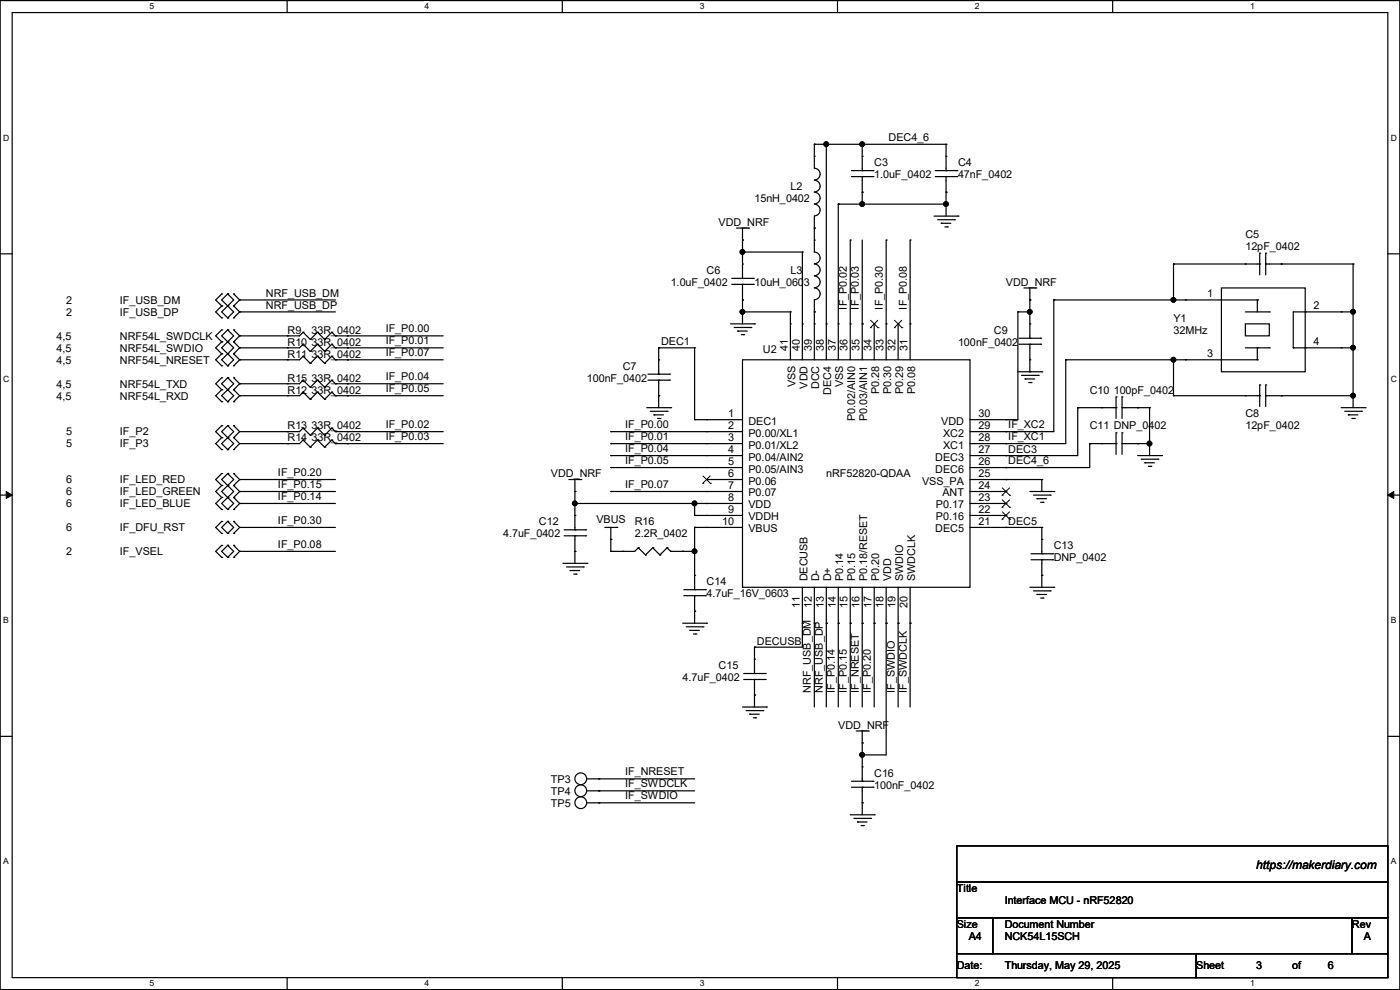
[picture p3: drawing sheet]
<svg xmlns="http://www.w3.org/2000/svg" width="297mm" height="210mm" viewBox="0 0 297 210" stroke-linecap="round" stroke-linejoin="round" font-family="sans-serif">
<path d="M0 .1h297v209.8h-297zM2.6 2.7h291.8v204.7h-291.8z" fill="none" stroke="#000" stroke-width=".25"/>
<g fill="#fff">
<path d="M31.7 .4h1v2h-1z"/>
<path d="M31.7 207.6h1v2h-1z"/>
</g>
<path d="M60.9 .1v2.6M60.9 207.4v2.5" fill="none" stroke="#000" stroke-width=".25"/>
<g fill="#fff">
<path d="M90.1 .4h1v2h-1z"/>
<path d="M90.1 207.6h1v2h-1z"/>
</g>
<path d="M119.3 .1v2.6M119.3 207.4v2.5" fill="none" stroke="#000" stroke-width=".25"/>
<g fill="#fff">
<path d="M148.5 .4h.9v2h-.9z"/>
<path d="M148.5 207.6h.9v2h-.9z"/>
</g>
<path d="M177.7 .1v2.6M177.7 207.4v2.5" fill="none" stroke="#000" stroke-width=".25"/>
<g fill="#fff">
<path d="M206.8 .4h1v2h-1z"/>
<path d="M206.8 207.6h1v2h-1z"/>
</g>
<path d="M236.1 .1v2.6M236.1 207.4v2.5" fill="none" stroke="#000" stroke-width=".25"/>
<g fill="#fff">
<path d="M265.2 .4h1v2h-1z"/>
<path d="M265.2 207.6h1v2h-1z"/>
<path d="M.7 28.2h1.2v2h-1.2z"/>
<path d="M295.1 28.2h1.2v2h-1.2z"/>
<path d="M.7 79.4h1.2v2h-1.2z"/>
<path d="M295.1 79.4h1.2v2h-1.2z"/>
</g>
<path d="M0 53.8h2.6M294.4 53.8h2.6" fill="none" stroke="#000" stroke-width=".25"/>
<g fill="#fff">
<path d="M.7 130.6h1.2v2h-1.2z"/>
<path d="M295.1 130.6h1.1v2h-1.1z"/>
</g>
<path d="M0 105h2.6M294.4 105h2.6" fill="none" stroke="#000" stroke-width=".25"/>
<path d="M1.3 104.3l1.3 .7-1.3 .7zM294.4 105l1.3-.7v1.4z" fill="#000" stroke="#000" stroke-width=".21"/>
<g fill="#fff">
<path d="M.7 181.8h1.2v2h-1.2z"/>
<path d="M295.1 181.8h1.1v2h-1.1z"/>
</g>
<g fill="none" stroke="#000" stroke-width=".25">
<path d="M172.8 30.6v5.1a1.25 1.25 0 0 1 1.2 1.2 1.25 1.25 0 0 1-1.2 1.3M172.8 38.2a1.25 1.25 0 0 1 1.2 1.3 1.25 1.25 0 0 1-1.2 1.2M172.8 33.1h.1M172.8 30.6h.1M172.8 30.6h27.9M175.3 30.6h.1M175.3 30.6v45.7M180.6 37.5h4.6M180.6 36.2h4.6M182.9 36.2h.1M182.9 37.5h.1M182.9 33.1h.1"/>
<path d="M182.9 30.6h.1M182.9 30.6v5.6M182.9 37.5v5.8M185.2 37.5h.1M185.2 36.2h.1M198.4 37.5h4.6M198.4 36.2h4.6M200.7 36.2h.1M200.7 37.5h.1M200.7 33.1h.1M200.7 30.6h.1M200.7 30.6v5.6"/>
<path d="M200.7 37.5v8.3M203 37.5h.1M203 36.2h.1M155.2 59.1h4.6M156.3 48.4h2.5M157.5 50.9h.1M157.5 59.1h.1M157.5 56h.1M157.5 53.5h.1M157.5 48.4v10.7M157.5 53.5h12.7M158.8 48.4h.1"/>
<path d="M159.8 59.1h.1M170.2 53.5h.1M170.2 53.5v22.8M172.8 40.8a1.25 1.25 0 0 1 1.2 1.2 1.25 1.25 0 0 1-1.2 1.3M172.8 43.3a1.25 1.25 0 0 1 1.2 1.3 1.25 1.25 0 0 1-1.2 1.2v7.7a1.25 1.25 0 0 1 1.2 1.2 1.25 1.25 0 0 1-1.2 1.3M172.8 48.4h.1M172.8 56a1.25 1.25 0 0 1 1.2 1.3 1.25 1.25 0 0 1-1.2 1.2M172.8 58.5a1.25 1.25 0 0 1 1.2 1.3 1.25 1.25 0 0 1-1.2 1.2M172.8 50.9h.1M177.8 43.3h.1M177.8 43.3v33M177.8 43.3h22.9"/>
<path d="M180.4 50.9h.1M180.4 50.9v25.4M182.9 40.8h.1M182.9 43.3h.1M182.9 50.9v25.4M188 50.9h.1M188 50.9v25.4M193.1 50.9h.1M193.1 50.9v25.4M198.2 45.8h5M198.9 46.6h3.6M199.7 47.4h.1"/>
<path d="M199.7 47.4h2M200.4 48.1h.6M200.7 40.8h.1M200.7 43.3h.1M201 48.1h.1M202.5 46.6h.1M203.2 45.8h.1M249 56h.1M249 56h18.3M249 56v7.6M264.2 56h.1M267.3 56h.1"/>
<path d="M267.3 53.7h.1M267.3 53.7v4.6M268.5 53.7h.1M268.5 56h.1M268.5 56h18.6M268.5 53.7v4.6M271.8 56h.1M287.1 56h.1M287.1 56v30.5M47 62.4h.1M47 64.9h.1M47 67.4h.1"/>
<path d="M47 72.5h.1M47 75.1h.1M47 70h.1M47 77.6h.1M47 62.4l-1.2 1.2 1.2 1.3M47 64.9l-1.2 1.3 1.2 1.2M47 70l-1.2 1.2 1.2 1.3M47 72.5l-1.2 1.3 1.2 1.3M47 75.1l-1.2 1.2 1.2 1.3M48.3 64.9h.1M48.3 62.4h.1M48.3 67.4h.1"/>
<path d="M48.3 75.1h.1M48.3 72.5h.1M48.3 70h.1M48.3 77.6h.1M48.3 62.4l-1.3 1.2 2.6 2.6-1.3 1.2M48.3 62.4l1.3 1.2-2.6 2.6 1.3 1.2M48.3 70l1.3 1.2-2.6 2.6 2.6 2.5-1.3 1.3M48.3 70l-1.3 1.2 2.6 2.6-2.6 2.5 1.3 1.3M49.6 62.4h.1M49.6 64.9h.1M49.6 67.4h.1M49.6 72.5h.1"/>
<path d="M49.6 75.1h.1M49.6 70h.1M49.6 77.6h.1M49.6 62.4l1.2 1.2M49.6 70l1.2 1.2M49.6 64.9l1.2 1.3M49.6 72.5l1.2 1.3M49.6 75.1l1.2 1.2M50.8 63.6h.1M50.8 66.2h.1M50.8 76.3h.1M50.8 71.2h.1"/>
<path d="M50.8 73.8h.1M50.8 63.6l-1.2 1.3M50.8 66.2l-1.2 1.2M50.8 73.8l-1.2 1.3M50.8 71.2l-1.2 1.3M50.8 76.3l-1.2 1.3M50.8 66.2h20.4M50.8 63.6h20.4M61 71.2h.1M61 73.8h.1M61 76.3h.1M64.3 70.5h.1"/>
<path d="M64.3 73h.1M64.3 75.6h.1M64.3 75.6l-.8 .7h-12.7M64.3 73l-.8 .8h-12.7M64.3 70.5l-.8 .7h-12.7M64.3 70.5l1.5 1.5M64.3 73l1.5 1.5M64.3 75.6l1.5 1.5M65.8 72h.1M65.8 74.5h.1M65.8 77.1h.1M67.4 70.5h.1"/>
<path d="M67.4 73h.1M67.4 75.6h.1M67.4 70.5l-1.6 1.5M67.4 70.5l1.5 1.5M67.4 73l-1.6 1.5M67.4 73l1.5 1.5M67.4 75.6l-1.6 1.5M67.4 75.6l1.5 1.5M68.9 72h.1M68.9 74.5h.1M68.9 77.1h.1M70.4 70.5h.1"/>
<path d="M70.4 73h.1M70.4 75.6h.1M70.4 70.5l-1.5 1.5M70.4 70.5l.8 .7M70.4 73l-1.5 1.5M70.4 73l.8 .8M70.4 75.6l-1.5 1.5M70.4 75.6l.8 .7M71.2 71.2h.1M71.2 73.8h.1M71.2 76.3h.1M71.2 73.8h22.8"/>
<path d="M71.2 76.3h22.8M71.2 71.2h22.8M73.7 71.2h.1M73.7 73.8h.1M73.7 76.3h.1M137.5 79.4h4.5M139.7 79.4h.1M139.7 76.3h.1M139.7 73.8h.1M139.7 73.8h7.7M139.7 73.8v5.6M142 79.4h.1"/>
<path d="M147.4 73.8h.1M147.4 73.8v15.2M155 68.7h5.1M155.2 60.3h4.6M155.7 69.5h3.6M156.5 70.2h.1M156.5 70.2h2M157.3 71h.5M157.5 76.3h48.3v48.3h-48.3zM157.5 60.3h.1M157.5 63.6h.1M157.5 66.2h.1"/>
<path d="M157.5 60.3v8.4M157.5 66.2h10.2M157.8 71h.1M159.3 69.5h.1M159.8 60.3h.1M160.1 68.7h.1M167.7 68.7h.1M167.7 66.2h.1M167.7 66.2v10.1M170.2 68.7h.1M172.8 68.7h.1M172.8 61.1a1.25 1.25 0 0 1 1.2 1.2 1.25 1.25 0 0 1-1.2 1.3"/>
<path d="M172.8 66.2h.1M172.8 63.6v12.7M175.3 68.7h.1M177.8 68.7h.1M180.4 68.7h.1M182.9 68.7h.1M185.5 68.7h.1M185.5 68.7v7.6M188 68.7h.1M190.5 68.7h.1M190.5 68.7v7.6M193.1 68.7h.1"/>
<path d="M215.9 66.2h.1M215.9 78.9h5.1M215.9 66.2h2.6M215.9 66.2v22.8h-10.1M216.2 73h4.6M216.2 71.8h4.6M216.7 79.6h3.6M217.2 61.1h2.6M218.5 63.6h.1M218.5 71.8h.1M218.5 73h.1M218.5 68.7h.1"/>
<path d="M218.5 76.3h.1M218.5 66.2h.1M218.5 78.9h.1M218.5 61.1v10.7M218.5 73v5.9M219.8 61.1h.1M220.3 79.6h.1M220.8 73h.1M220.8 71.8h.1M221 78.9h.1M223.6 63.6h.1M223.6 63.6h43.1"/>
<path d="M223.6 63.6v28h-17.8M226.1 76.3h.1M226.1 76.3h40.6M226.1 76.3v17.8h-20.3M249 63.6h.1M249 76.3h.1M249 76.3v7.6M251.5 63.6h.1M251.5 76.3h.1M259.1 61.1h17.8v17.8h-17.8zM264.2 68.7h5.1v2.5h-5.1zM264.2 66.2h5.1"/>
<path d="M264.2 73.8h5.1M266.7 76.3h.1M266.7 63.6h.1M266.7 73.8h.1M266.7 63.6v2.6M266.7 73.8v2.5M269.3 66.2h.1M269.3 73.8h.1M274.4 73.8h.1M274.4 73.8h12.7M276.9 73.8h.1M276.9 66.2h.1"/>
<path d="M284.5 66.2h.1M284.5 73.8h.1M287.1 66.2h.1M287.1 73.8h.1M287.1 66.2h-12.7v7.6M47 92.8h.1M47 95.4h.1M47 90.3h.1M47 82.7h.1M47 85.2h.1M47 80.1h.1M47 92.8l-1.2 1.3 1.2 1.3"/>
<path d="M47 90.3l-1.2 1.3 1.2 1.2M47 80.1l-1.2 1.3 1.2 1.3M47 82.7l-1.2 1.2 1.2 1.3M48.3 95.4h.1M48.3 92.8h.1M48.3 90.3h.1M48.3 85.2h.1M48.3 82.7h.1M48.3 80.1h.1M48.3 90.3l1.3 1.3-2.6 2.5 1.3 1.3M48.3 90.3l-1.3 1.3 2.6 2.5-1.3 1.3M48.3 80.1l1.3 1.3-2.6 2.5 1.3 1.3"/>
<path d="M48.3 80.1l-1.3 1.3 2.6 2.5-1.3 1.3M49.6 92.8h.1M49.6 95.4h.1M49.6 90.3h.1M49.6 82.7h.1M49.6 85.2h.1M49.6 80.1h.1M49.6 92.8l1.2 1.3M49.6 90.3l1.2 1.3M49.6 80.1l1.2 1.3M49.6 82.7l1.2 1.2M50.8 81.4h.1"/>
<path d="M50.8 83.9h.1M50.8 94.1l-1.2 1.3M50.8 91.6l-1.2 1.2M50.8 83.9l-1.2 1.3M50.8 81.4l-1.2 1.3M61 81.4h.1M61 83.9h.1M61 91.6h.1M61 94.1h.1M64.3 80.6h.1M64.3 83.2h.1M64.3 90.8h.1"/>
<path d="M64.3 93.3h.1M64.3 80.6l-.8 .8h-12.7M64.3 93.3l-.8 .8h-12.7M64.3 83.2l-.8 .7h-12.7M64.3 90.8l-.8 .8h-12.7M64.3 80.6l1.5 1.6M64.3 83.2l1.5 1.5M64.3 90.8l1.5 1.5M64.3 93.3l1.5 1.6M65.8 82.2h.1M65.8 84.7h.1M65.8 92.3h.1"/>
<path d="M65.8 94.9h.1M67.4 80.6h.1M67.4 83.2h.1M67.4 90.8h.1M67.4 93.3h.1M67.4 80.6l-1.6 1.6M67.4 80.6l1.5 1.6M67.4 83.2l-1.6 1.5M67.4 83.2l1.5 1.5M67.4 90.8l-1.6 1.5M67.4 90.8l1.5 1.5M67.4 93.3l-1.6 1.6"/>
<path d="M67.4 93.3l1.5 1.6M68.9 82.2h.1M68.9 84.7h.1M68.9 92.3h.1M68.9 94.9h.1M70.4 80.6h.1M70.4 83.2h.1M70.4 90.8h.1M70.4 93.3h.1M70.4 83.2l.8 .7M70.4 80.6l-1.5 1.6M70.4 80.6l.8 .8"/>
<path d="M70.4 83.2l-1.5 1.5M70.4 90.8l-1.5 1.5M70.4 90.8l.8 .8M70.4 93.3l-1.5 1.6M70.4 93.3l.8 .8M71.2 81.4h.1M71.2 83.9h.1M71.2 91.6h.1M71.2 94.1h.1M71.2 81.4h22.8M71.2 91.6h22.8M71.2 94.1h22.8"/>
<path d="M71.2 83.9h22.8M73.7 81.4h.1M73.7 83.9h.1M73.7 91.6h.1M73.7 94.1h.1M129.6 91.6h.1M129.6 94.1h.1M129.6 96.6h.1M129.6 99.2h.1M129.6 96.6h27.9M129.6 91.6h27.9M129.6 94.1h27.9"/>
<path d="M129.6 99.2h27.9M137.2 86.5h5.1M137.5 80.6h4.5M138 87.2h3.5M138.7 88h.1M138.7 88h2.1M139.5 88.8h.5M139.7 80.6h.1M139.7 83.9h.1M139.7 80.6v5.9M140 88.8h.1M141.5 87.2h.1"/>
<path d="M142 80.6h.1M142.3 86.5h.1M147.4 89h.1M147.4 89h10.1M149.9 89h.1M149.9 91.6h.1M149.9 94.1h.1M149.9 96.6h.1M149.9 99.2h.1M213.4 99.2h.1M213.4 96.6h.1M213.4 94.1h.1"/>
<path d="M213.4 91.6h.1M213.4 89h.1M217.5 80.4h.1M217.5 80.4h2M218.2 81.2h.5M218.7 81.2h.1M228.6 86.5h.1M228.6 86.5h8.2M228.6 86.5v10.1h-22.8M231.2 94.1h.1M231.2 94.1h5.6M231.2 94.1v5.1h-25.4"/>
<path d="M233.7 86.5h.1M233.7 94.1h.1M236.8 86.5h.1M236.8 84.2h.1M236.8 94.1h.1M236.8 91.8h.1M236.8 84.2v4.6M236.8 91.8v4.6M238 84.2h.1M238 86.5h.1M238 91.8h.1M238 94.1h.1"/>
<path d="M238 86.5h5.9M238 94.1h5.9M238 84.2v4.6M238 91.8v4.6M241.3 86.5h.1M241.3 94.1h.1M241.3 96.6h5.1M242.1 97.4h3.6M242.9 98.2h.1M242.9 98.2h2M243.6 98.9h.5M243.9 94.1h.1"/>
<path d="M243.9 86.5h.1M243.9 86.5v10.1M244.1 98.9h.1M245.7 97.4h.1M246.4 96.6h.1M249 83.9h.1M249 83.9h18.3M264.2 83.9h.1M267.3 83.9h.1M267.3 81.7h.1M267.3 81.7v4.5M268.5 81.7h.1"/>
<path d="M268.5 83.9h.1M268.5 83.9h18.6M268.5 81.7v4.5M271.8 83.9h.1M284.5 86.5h5.1M285.3 87.2h3.5M286 88h.1M286 88h2.1M286.8 88.8h.5M287.1 83.9h.1M287.3 88.8h.1M288.8 87.2h.1"/>
<path d="M289.6 86.5h.1M47 115.7h.1M47 118.2h.1M47 110.6h.1M47 113.2h.1M47 100.5h.1M47 103h.1M47 105.5h.1M47 108.1h.1M47 115.7l-1.2 1.3 1.2 1.2M47 110.6l-1.2 1.3 1.2 1.3M47 105.5l-1.2 1.3 1.2 1.3"/>
<path d="M47 100.5l-1.2 1.2 1.2 1.3M47 103l-1.2 1.3 1.2 1.2M48.3 118.2h.1M48.3 115.7h.1M48.3 113.2h.1M48.3 110.6h.1M48.3 103h.1M48.3 100.5h.1M48.3 105.5h.1M48.3 108.1h.1M48.3 115.7l-1.3 1.3 1.3 1.2M48.3 115.7l1.3 1.3-1.3 1.2"/>
<path d="M48.3 110.6l-1.3 1.3 1.3 1.3M48.3 110.6l1.3 1.3-1.3 1.3M48.3 100.5l-1.3 1.2 2.6 2.6-2.6 2.5 1.3 1.3M48.3 100.5l1.3 1.2-2.6 2.6 2.6 2.5-1.3 1.3M49.6 115.7h.1M49.6 118.2h.1M49.6 110.6h.1M49.6 113.2h.1M49.6 100.5h.1M49.6 103h.1M49.6 105.5h.1M49.6 108.1h.1"/>
<path d="M49.6 115.7l1.2 1.3M49.6 110.6l1.2 1.3M49.6 105.5l1.2 1.3M49.6 100.5l1.2 1.2M49.6 103l1.2 1.3M50.8 117h.1M50.8 111.9h.1M50.8 101.7h.1M50.8 104.3h.1M50.8 106.8h.1M50.8 101.7h20.4M50.8 111.9h20.4"/>
<path d="M50.8 104.3h20.4M50.8 111.9l-1.2 1.3M50.8 117l-1.2 1.2M50.8 106.8l-1.2 1.3M50.8 101.7l-1.2 1.3M50.8 104.3l-1.2 1.2M50.8 117h20.4M50.8 106.8h20.4M119.4 119.5h5.1M119.7 113.7h4.5M119.7 112.4h4.5M120.7 101.7h2.5"/>
<path d="M122 104.3h.1M122 112.4h.1M122 113.7h.1M122 109.3h.1M122 117h.1M122 106.8h.1M122 101.7v10.7M122 113.7v5.8M122 106.8h35.5M123.2 101.7h.1M124.2 113.7h.1M124.2 112.4h.1"/>
<path d="M124.5 119.5h.1M128.3 111.9h2.6M129.6 114.4h.1M129.6 104.3h.1M129.6 117h.1M129.6 111.9v5.1M129.6 104.3h27.9M130.9 111.9h.1M132.1 117h.1M135.4 116.2h.1M135.4 116.2l-.7 .8h-5.1M135.4 116.2l1.5 1.5"/>
<path d="M136.9 117.7h.1M138.5 116.2h.1M138.5 116.2l-1.6 1.5M138.5 116.2l1.5 1.5M140 117.7h.1M141.5 116.2h.1M141.5 116.2l-1.5 1.5M141.5 116.2l.8 .8M142.3 117h.1M142.3 117h5.1M144.8 117h.1M147.4 111.9h.1"/>
<path d="M147.4 117h.1M147.4 109.3h.1M147.4 106.8h.1M147.4 111.9h10.1M147.4 109.3h10.1M147.4 106.8v2.5M147.4 111.9v13.2M149.9 101.7h.1M149.9 104.3h.1M149.9 106.8h.1M149.9 109.3h.1M149.9 111.9h.1"/>
<path d="M149.9 101.7h7.6M205.8 101.7h15.2M205.8 111.9h15.2M205.8 104.3h7.6M205.8 106.8h7.6M205.8 109.3h7.6M213.4 111.9h.1M213.4 109.3h.1M213.4 106.8h.1M213.4 104.3h.1M213.4 101.7h.1M218.5 104.3h5.1"/>
<path d="M218.7 118.7h4.6M218.7 117.5h4.6M219.2 105h3.6M220 105.8h.1M220 105.8h2M220.8 106.6h.5M221 117.5h.1M221 118.7h.1M221 114.4h.1M221 111.9h.1M221 101.7h.1M221 101.7v2.6"/>
<path d="M221 111.9v5.6M221 118.7v5.9M221.3 106.6h.1M222.8 105h.1M223.3 118.7h.1M223.3 117.5h.1M223.6 104.3h.1M120.2 120.3h3.5M120.9 121h.1M120.9 121h2.1M121.7 121.8h.5M122.2 121.8h.1"/>
<path d="M123.7 120.3h.1M144.8 132.2h5.1M145.1 126.4h4.5M145.1 125.1h4.5M145.6 133h3.5M146.3 133.7h.1M146.3 133.7h2.1M147.1 134.5h.5M147.4 125.1h.1M147.4 126.4h.1M147.4 122h.1M147.4 129.7h.1"/>
<path d="M147.4 126.4v5.8M147.6 134.5h.1M149.1 133h.1M149.6 126.4h.1M149.6 125.1h.1M149.9 132.2h.1M160.1 139.8h.1M160.1 137.3h.1M160.1 137.3v5.6M170.2 132.2h.1M170.2 124.6v12.7h-10.1M172.8 132.2h.1"/>
<path d="M172.8 124.6v25.4M175.3 132.2h.1M175.3 124.6v25.4M177.8 132.2h.1M177.8 124.6v25.4M180.4 132.2h.1M180.4 124.6v25.4M182.9 132.2h.1M182.9 124.6v25.4M185.5 132.2h.1M185.5 124.6v25.4M188 132.2h.1"/>
<path d="M188 124.6v35.5h-5.1M190.5 132.2h.1M190.5 124.6v25.4M193.1 132.2h.1M193.1 124.6v25.4M218.5 124.6h5.1M219.2 125.3h3.6M220 126.1h.1M220 126.1h2M220.8 126.9h.5M221 122h.1M221.3 126.9h.1"/>
<path d="M222.8 125.3h.1M223.6 124.6h.1M0 156.2h2.6M157.5 150h5.1M157.8 144.1h4.5M157.8 142.9h4.5M158.3 150.7h3.5M159 151.5h.1M159 151.5h2.1M159.8 152.3h.5M160.1 142.9h.1M160.1 144.1h.1"/>
<path d="M160.1 147.4h.1M160.1 144.1v5.9M160.3 152.3h.1M161.8 150.7h.1M162.3 144.1h.1M162.3 142.9h.1M162.6 150h.1M181.7 155.1h2.5M182.9 157.6h.1M182.9 155.1v10.6M184.2 155.1h.1M294.4 156.2h2.6"/>
<path d="M124.5 167.8h22.9M124.5 170.3h22.9M124.5 165.2h22.9M127 167.8h.1M127 170.3h.1M127 165.2h.1M180.4 172.8h5.1M180.6 167h4.6M180.6 165.7h4.6M181.1 173.6h3.6M181.9 174.4h.1M181.9 174.4h2"/>
<path d="M182.7 175.1h.5M182.9 165.7h.1M182.9 167h.1M182.9 162.7h.1M182.9 170.3h.1M182.9 160.1h.1M182.9 167v5.8M183.2 175.1h.1M184.7 173.6h.1M185.2 167h.1M185.2 165.7h.1M185.5 172.8h.1"/>
<path d="M203 179.5h91.4v7.6h-91.4zM203 187.1h91.4v7.6h-91.4zM203 194.7h7.6v7.6h-7.6zM210.6 194.7h76.2v7.6h-76.2zM286.8 194.7h7.6v7.6h-7.6zM203 202.3h50.8v5.1h-50.8zM253.8 202.3h40.6v5.1h-40.6z"/>
<circle cx="123.2" cy="167.7" r="1.25"/>
<circle cx="123.2" cy="165.2" r="1.25"/>
<circle cx="123.2" cy="170.3" r="1.25"/>
</g>
<g fill="none" stroke="#000" stroke-width=".21">
<path d="M184.7 69.5h.1M184.7 67.9l1.6 1.6M186.2 67.9l-1.5 1.6M186.3 69.5h.1M189.7 69.5h.1M189.8 67.9l1.5 1.6M191.3 67.9l-1.6 1.6M191.3 69.5h.1M149.1 102.5h.1M149.1 101l1.6 1.5M150.7 101l-1.6 1.5M150.7 102.5h.1"/>
<path d="M212.6 110.2h.1M212.6 107.6h.1M212.6 105.1h.1M212.6 108.6l1.6 1.6M212.6 106l1.6 1.6M212.6 103.5l1.6 1.6M214.2 108.6l-1.6 1.6M214.2 106l-1.6 1.6M214.2 103.5l-1.6 1.6M214.2 110.2h.1M214.2 107.6h.1M214.2 105.1h.1"/>
</g>
<g fill="#000" stroke="#000" stroke-width=".25">
<circle cx="175.3" cy="30.6" r=".49"/>
<circle cx="182.9" cy="30.6" r=".49"/>
<circle cx="157.5" cy="53.4" r=".49"/>
<circle cx="182.9" cy="43.3" r=".49"/>
<circle cx="200.7" cy="43.3" r=".49"/>
<circle cx="157.5" cy="66.1" r=".49"/>
<circle cx="218.5" cy="66.1" r=".49"/>
<circle cx="248.9" cy="63.6" r=".49"/>
<circle cx="248.9" cy="76.3" r=".49"/>
<circle cx="287" cy="66.1" r=".49"/>
<circle cx="287" cy="73.8" r=".49"/>
<circle cx="243.9" cy="94.1" r=".49"/>
<circle cx="287" cy="83.9" r=".49"/>
<circle cx="121.9" cy="106.8" r=".49"/>
<circle cx="147.3" cy="106.8" r=".49"/>
<circle cx="147.3" cy="116.9" r=".49"/>
<circle cx="182.9" cy="160.1" r=".49"/>
</g>
<text font-size="2.5" x="266.5" y="184.3">https://makerdiary.com</text>
<g font-size="2.3">
<text x="188.5" y="29.9">DEC4_6</text>
<text x="185.5" y="35.2">C3</text>
<text x="203.2" y="35.2">C4</text>
<text x="167.7" y="40.3">L2</text>
<text x="185.5" y="37.8">1.0uF_0402</text>
<text x="203.2" y="37.8">47nF_0402</text>
<text x="152.4" y="47.9">VDD_NRF</text>
<text x="160.1" y="42.8">15nH_0402</text>
<text x="264.2" y="50.5">C5</text>
<text x="264.2" y="53">12pF_0402</text>
<text x="149.9" y="58.1">C6</text>
<text x="167.7" y="58.1">L3</text>
<text x="14" y="64.4">2</text>
<text x="25.4" y="64.4">IF_USB_DM</text>
<text x="56.4" y="62.9">NRF_USB_DM</text>
<text x="56.4" y="65.4">NRF_USB_DP</text>
<text x="142.3" y="60.6">1.0uF_0402</text>
<text x="160.1" y="60.6">10uH_0603</text>
<text x="179.7" y="65.7" transform="rotate(-90 179.7 65.7)">IF_P0.02</text>
<text x="182.2" y="65.7" transform="rotate(-90 182.2 65.7)">IF_P0.03</text>
<text x="187.3" y="65.7" transform="rotate(-90 187.3 65.7)">IF_P0.30</text>
<text x="192.4" y="65.7" transform="rotate(-90 192.4 65.7)">IF_P0.08</text>
<text x="213.4" y="60.6">VDD_NRF</text>
<text x="256.1" y="63.1">1</text>
<text x="278.7" y="65.6">2</text>
<text x="14" y="67">2</text>
<text x="25.4" y="67">IF_USB_DP</text>
<text x="61" y="70.8">R9</text>
<text x="66.1" y="70.8">33R_0402</text>
<text x="81.8" y="70.5">IF_P0.00</text>
<text x="210.9" y="70.8">C9</text>
<text x="249" y="68.2">Y1</text>
<text x="249" y="70.8">32MHz</text>
<text x="12" y="74.6">4,5</text>
<text x="12" y="72.1">4,5</text>
<text x="12" y="77.1">4,5</text>
<text x="25.4" y="74.6">NRF54L_SWDIO</text>
<text x="25.4" y="72.1">NRF54L_SWDCLK</text>
<text x="25.4" y="77.1">NRF54L_NRESET</text>
<text x="61" y="73.3">R10 33R_0402</text>
<text x="61" y="75.9">R11 33R_0402</text>
<text x="81.8" y="75.6">IF_P0.07</text>
<text x="81.8" y="73.1">IF_P0.01</text>
<text x="140.3" y="73.3">DEC1</text>
<text x="161.8" y="74.8">U2</text>
<text x="167.1" y="74.6" transform="rotate(-90 167.1 74.6)">41</text>
<text x="169.7" y="74.6" transform="rotate(-90 169.7 74.6)">40</text>
<text x="172.2" y="74.6" transform="rotate(-90 172.2 74.6)">39</text>
<text x="174.8" y="74.6" transform="rotate(-90 174.8 74.6)">38</text>
<text x="177.3" y="74.6" transform="rotate(-90 177.3 74.6)">37</text>
<text x="179.8" y="74.6" transform="rotate(-90 179.8 74.6)">36</text>
<text x="182.4" y="74.6" transform="rotate(-90 182.4 74.6)">35</text>
<text x="184.9" y="74.6" transform="rotate(-90 184.9 74.6)">34</text>
<text x="187.5" y="74.6" transform="rotate(-90 187.5 74.6)">33</text>
<text x="190" y="74.6" transform="rotate(-90 190 74.6)">32</text>
<text x="192.5" y="74.6" transform="rotate(-90 192.5 74.6)">31</text>
<text x="203.2" y="73.3">100nF_0402</text>
<text x="256.1" y="75.8">3</text>
<text x="278.7" y="73.2">4</text>
<text x="12" y="82.2">4,5</text>
<text x="25.4" y="82.2">NRF54L_TXD</text>
<text x="61" y="80.9">R15 33R_0402</text>
<text x="61" y="83.5">R12 33R_0402</text>
<text x="81.8" y="80.7">IF_P0.04</text>
<text x="81.8" y="83.2">IF_P0.05</text>
<text x="124.5" y="80.9">100nF_0402</text>
<text x="132.1" y="78.4">C7</text>
<text x="168.7" y="82.2" transform="rotate(-90 168.7 82.2)">VSS</text>
<text x="171.3" y="82.4" transform="rotate(-90 171.3 82.4)">VDD</text>
<text x="173.8" y="82.6" transform="rotate(-90 173.8 82.6)">DCC</text>
<text x="176.4" y="83.7" transform="rotate(-90 176.4 83.7)">DEC4</text>
<text x="178.9" y="82.2" transform="rotate(-90 178.9 82.2)">VSS</text>
<text x="186.5" y="83.6" transform="rotate(-90 186.5 83.6)">P0.28</text>
<text x="189.1" y="83.6" transform="rotate(-90 189.1 83.6)">P0.30</text>
<text x="191.6" y="83.6" transform="rotate(-90 191.6 83.6)">P0.29</text>
<text x="194.1" y="83.6" transform="rotate(-90 194.1 83.6)">P0.08</text>
<text x="231.2" y="83.5">C10 100pF_0402</text>
<text x="12" y="84.8">4,5</text>
<text x="25.4" y="84.8">NRF54L_RXD</text>
<text x="154.5" y="88.5">1</text>
<text x="181.4" y="89.3" transform="rotate(-90 181.4 89.3)">P0.02/AIN0</text>
<text x="184" y="89.3" transform="rotate(-90 184 89.3)">P0.03/AIN1</text>
<text x="207.6" y="88.5">30</text>
<text x="264.2" y="88.6">C8</text>
<text x="14" y="94.9">5</text>
<text x="14" y="92.4">5</text>
<text x="25.4" y="94.9">IF_P3</text>
<text x="25.4" y="92.4">IF_P2</text>
<text x="61" y="91.1">R13 33R_0402</text>
<text x="61" y="93.6">R14 33R_0402</text>
<text x="81.8" y="93.4">IF_P0.03</text>
<text x="81.8" y="90.8">IF_P0.02</text>
<text x="132.6" y="90.8">IF_P0.00</text>
<text x="132.6" y="93.4">IF_P0.01</text>
<text x="132.6" y="95.9">IF_P0.04</text>
<text x="154.5" y="91">2</text>
<text x="154.5" y="93.6">3</text>
<text x="158.8" y="90.1">DEC1</text>
<text x="158.8" y="92.6">P0.00/XL1</text>
<text x="158.8" y="95.2">P0.01/XL2</text>
<text x="199.7" y="90.1">VDD</text>
<text x="200.1" y="95.2">XC1</text>
<text x="200.1" y="92.6">XC2</text>
<text x="207.6" y="93.6">28</text>
<text x="207.6" y="91">29</text>
<text x="213.9" y="93.4">IF_XC1</text>
<text x="213.9" y="90.8">IF_XC2</text>
<text x="231.2" y="91.1">C11 DNP_0402</text>
<text x="264.2" y="91.1">12pF_0402</text>
<text x="59" y="101">IF_P0.20</text>
<text x="116.9" y="101.3">VDD_NRF</text>
<text x="132.6" y="98.5">IF_P0.05</text>
<text x="154.5" y="96.1">4</text>
<text x="154.5" y="98.6">5</text>
<text x="154.5" y="101.2">6</text>
<text x="158.8" y="97.7">P0.04/AIN2</text>
<text x="158.8" y="100.2">P0.05/AIN3</text>
<text x="175.3" y="101.3">nRF52820-QDAA</text>
<text x="198.4" y="100.2">DEC6</text>
<text x="198.4" y="97.7">DEC3</text>
<text x="207.6" y="101.2">25</text>
<text x="207.6" y="98.6">26</text>
<text x="207.6" y="96.1">27</text>
<text x="213.9" y="98.5">DEC4_6</text>
<text x="213.9" y="96.1">DEC3</text>
<text x="14" y="102.5">6</text>
<text x="14" y="105.1">6</text>
<text x="14" y="107.6">6</text>
<text x="25.4" y="102.5">IF_LED_RED</text>
<text x="25.4" y="105.1">IF_LED_GREEN</text>
<text x="25.4" y="107.6">IF_LED_BLUE</text>
<text x="59" y="103.5">IF_P0.15</text>
<text x="59" y="106.1">IF_P0.14</text>
<text x="132.6" y="103.5">IF_P0.07</text>
<text x="154.5" y="103.7">7</text>
<text x="154.5" y="106.3">8</text>
<text x="158.8" y="102.8">P0.06</text>
<text x="158.8" y="105.3">P0.07</text>
<text x="158.8" y="107.9">VDD</text>
<text x="195.6" y="102.8">VSS_PA</text>
<text x="198.5" y="107.9">P0.17</text>
<text x="199.9" y="105.3">ANT</text>
<text x="207.6" y="106.3">23</text>
<text x="207.6" y="103.7">24</text>
<text x="14" y="112.7">6</text>
<text x="25.4" y="112.7">IF_DFU_RST</text>
<text x="59" y="111.2">IF_P0.30</text>
<text x="106.7" y="114">4.7uF_0402</text>
<text x="114.3" y="111.4">C12</text>
<text x="126.5" y="110.9">VBUS</text>
<text x="134.7" y="111.4">R16</text>
<text x="134.7" y="114">2.2R_0402</text>
<text x="153.2" y="111.3">10</text>
<text x="154.5" y="108.8">9</text>
<text x="158.8" y="110.4">VDDH</text>
<text x="158.8" y="112.9">VBUS</text>
<text x="198.4" y="112.9">DEC5</text>
<text x="198.5" y="110.4">P0.16</text>
<text x="207.6" y="111.3">21</text>
<text x="207.6" y="108.8">22</text>
<text x="213.9" y="111.4">DEC5</text>
<text x="14" y="117.8">2</text>
<text x="25.4" y="117.8">IF_VSEL</text>
<text x="59" y="116.2">IF_P0.08</text>
<text x="223.6" y="116.5">C13</text>
<text x="223.6" y="119">DNP_0402</text>
<text x="149.9" y="124.1">C14</text>
<text x="171.3" y="123.3" transform="rotate(-90 171.3 123.3)">DECUSB</text>
<text x="173.8" y="123.3" transform="rotate(-90 173.8 123.3)">D-</text>
<text x="176.4" y="123.3" transform="rotate(-90 176.4 123.3)">D+</text>
<text x="178.9" y="123.3" transform="rotate(-90 178.9 123.3)">P0.14</text>
<text x="181.4" y="123.3" transform="rotate(-90 181.4 123.3)">P0.15</text>
<text x="184" y="123.3" transform="rotate(-90 184 123.3)">P0.18/RESET</text>
<text x="186.5" y="123.3" transform="rotate(-90 186.5 123.3)">P0.20</text>
<text x="189.1" y="123.3" transform="rotate(-90 189.1 123.3)">VDD</text>
<text x="191.6" y="123.3" transform="rotate(-90 191.6 123.3)">SWDIO</text>
<text x="194.1" y="123.3" transform="rotate(-90 194.1 123.3)">SWDCLK</text>
<text x="149.9" y="126.7">4.7uF_16V_0603</text>
<text x="169.7" y="128.9" transform="rotate(-90 169.7 128.9)">11</text>
<text x="172.2" y="128.9" transform="rotate(-90 172.2 128.9)">12</text>
<text x="174.8" y="128.9" transform="rotate(-90 174.8 128.9)">13</text>
<text x="177.3" y="128.9" transform="rotate(-90 177.3 128.9)">14</text>
<text x="179.8" y="128.9" transform="rotate(-90 179.8 128.9)">15</text>
<text x="182.4" y="128.9" transform="rotate(-90 182.4 128.9)">16</text>
<text x="184.9" y="128.9" transform="rotate(-90 184.9 128.9)">17</text>
<text x="187.5" y="128.9" transform="rotate(-90 187.5 128.9)">18</text>
<text x="190" y="128.9" transform="rotate(-90 190 128.9)">19</text>
<text x="192.5" y="128.9" transform="rotate(-90 192.5 128.9)">20</text>
<text x="160.6" y="136.8">DECUSB</text>
<text x="152.4" y="141.9">C15</text>
<text x="144.8" y="144.4">4.7uF_0402</text>
<text x="172" y="146.9" transform="rotate(-90 172 146.9)">NRF_USB_DM</text>
<text x="174.6" y="146.9" transform="rotate(-90 174.6 146.9)">NRF_USB_DP</text>
<text x="177.1" y="146.9" transform="rotate(-90 177.1 146.9)">IF_P0.14</text>
<text x="179.7" y="146.9" transform="rotate(-90 179.7 146.9)">IF_P0.15</text>
<text x="182.2" y="146.9" transform="rotate(-90 182.2 146.9)">IF_NRESET</text>
<text x="184.7" y="146.9" transform="rotate(-90 184.7 146.9)">IF_P0.20</text>
<text x="189.8" y="146.9" transform="rotate(-90 189.8 146.9)">IF_SWDIO</text>
<text x="192.4" y="146.9" transform="rotate(-90 192.4 146.9)">IF_SWDCLK</text>
<text x="177.8" y="154.6">VDD_NRF</text>
<text x="116.9" y="166">TP3</text>
<text x="132.6" y="164.5">IF_NRESET</text>
<text x="132.6" y="167">IF_SWDCLK</text>
<text x="185.5" y="164.8">C16</text>
<text x="185.5" y="167.3">100nF_0402</text>
<text x="116.9" y="168.6">TP4</text>
<text x="116.9" y="171.1">TP5</text>
<text x="132.6" y="169.6">IF_SWDIO</text>
<text x="203" y="189.1">Title</text>
<text x="213.2" y="191.7">Interface MCU - nRF52820</text>
<text x="203" y="196.8">Size</text>
<text x="213.1" y="196.8">Document Number</text>
<text x="286.8" y="196.8">Rev</text>
<text x="205.5" y="199.3">A4</text>
<text x="213.2" y="199.3">NCK54L15SCH</text>
<text x="289.4" y="199.3">A</text>
<text x="203" y="205.7">Date:</text>
<text x="213.2" y="205.7">Thursday, May 29, 2025</text>
<text x="253.8" y="205.7">Sheet</text>
<text x="266.5" y="205.7">3</text>
<text x="274.1" y="205.7">of</text>
<text x="281.7" y="205.7">6</text>
</g>
<g font-size="1.8">
<text x="31.7" y="2">5</text>
<text x="90.1" y="2">4</text>
<text x="148.5" y="2">3</text>
<text x="206.8" y="2">2</text>
<text x="265.2" y="2">1</text>
<text x=".7" y="29.8">D</text>
<text x="295.1" y="29.8">D</text>
<text x=".7" y="81">C</text>
<text x="295.1" y="81">C</text>
<text x=".7" y="132.2">B</text>
<text x="295.1" y="132.2">B</text>
<text x=".7" y="183.4">A</text>
<text x="295.1" y="183.4">A</text>
<text x="31.7" y="209.3">5</text>
<text x="90.1" y="209.3">4</text>
<text x="148.5" y="209.3">3</text>
<text x="206.8" y="209.3">2</text>
<text x="265.2" y="209.3">1</text>
</g>
</svg>
